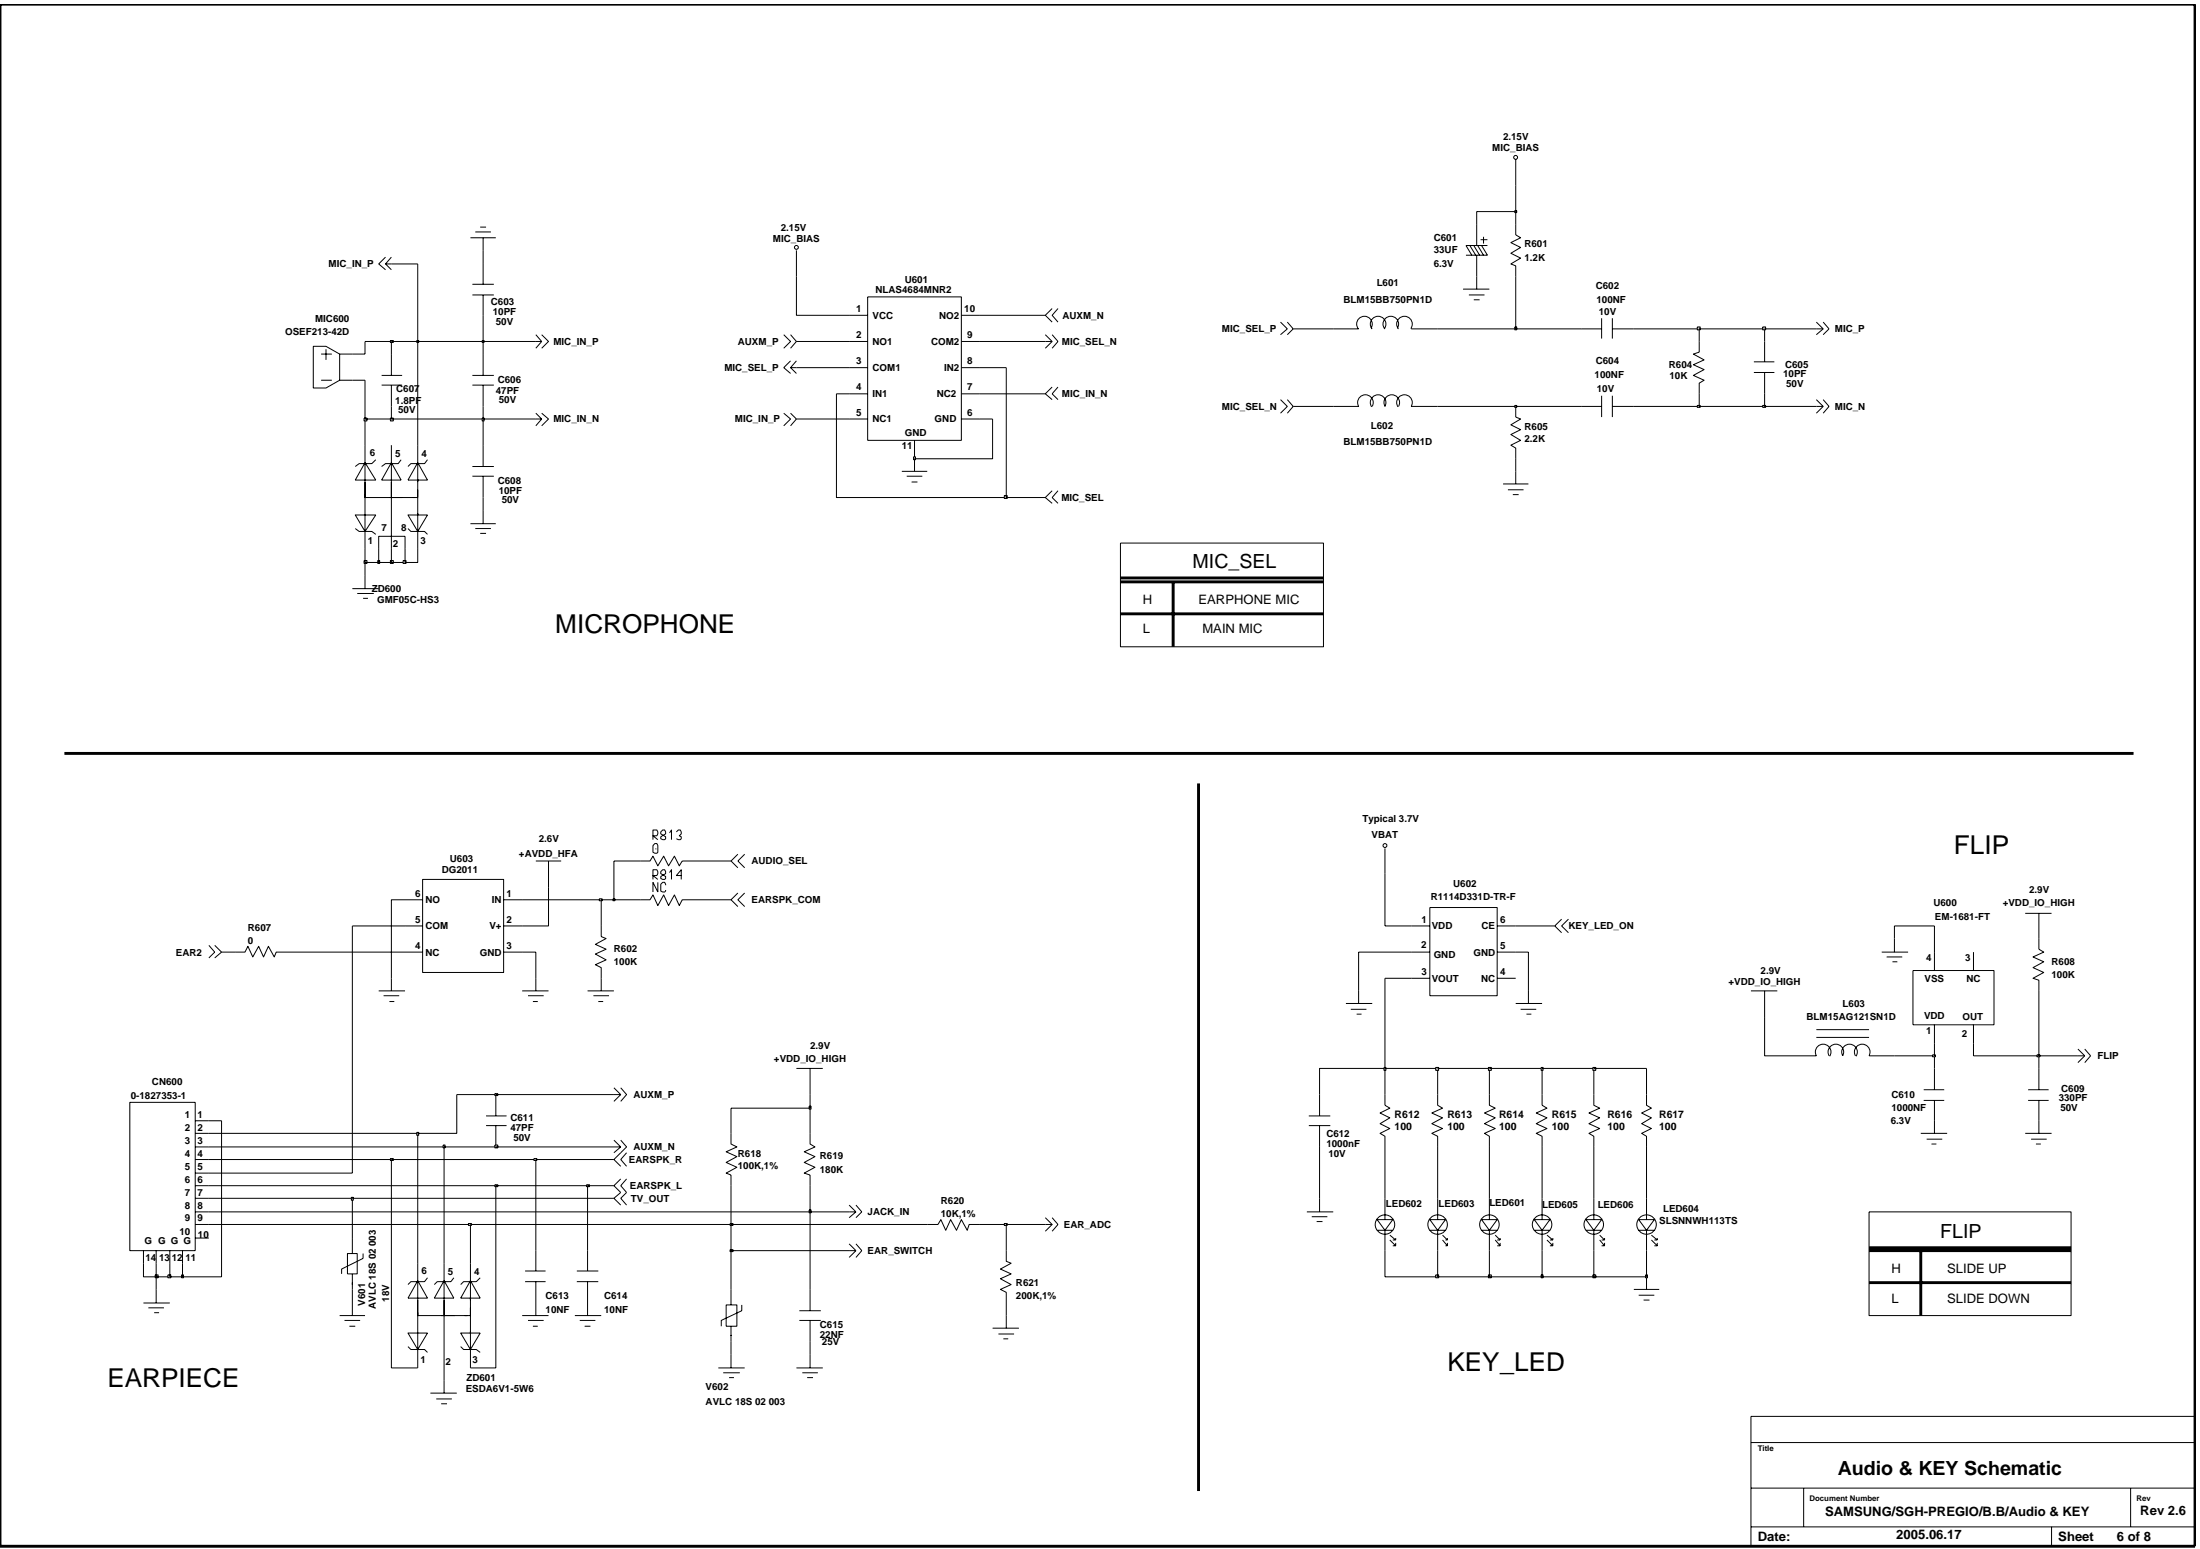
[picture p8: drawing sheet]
<svg xmlns="http://www.w3.org/2000/svg" width="192mm" height="135mm" viewBox="0 0 192 135" stroke-linecap="round" stroke-linejoin="round" font-family="sans-serif">
<g fill="none" stroke="#000" stroke-width=".09">
<path d="M41.9 19.8h.5M128.8 19.6v1.8M132.2 19.6v.9l.4 .2-.8 .5 .8 .4-.8 .5 .8 .4-.8 .5 .4 .2v.9M132.2 13.9v2.3M28 30.9h.9M28 33.2h.9M28.4 30.5v.9M29.6 33.2v-2.3l-1.2-.7h-1.1v3.6h1.1l1.2-.6h1.1M29.6 30.9h1.1M31.8 38.8v9.1M33.3 33.6h1.8M33.3 32.7h1.8"/>
<path d="M33.6 22.4l-.6 .6 .6 .5M33.6 23l.5 .5M33.6 23h.5M34.1 30.9v1.8M34.1 33.6v1.9M34.1 38.8v9.1M34.1 22.4l-.5 .6M36.4 38.8v9.1M41 20.7h2.3M41.2 33.6h1.9M41.2 32.7h1.9M41.2 25.7h1.9"/>
<path d="M41.2 24.8h1.9M41.5 20.2h1.3M42.1 20.7v1.1M42.1 23v1.8M42.1 25.7v1.8M42.1 30.9v1.8M42.1 33.6v1.9M42.1 38.8v1.9M46.7 29.2l.6 .6-.6 .6M46.7 36l.6 .5M46.7 36.5h.6M46.7 29.8h.6"/>
<path d="M47.3 36l.5 .5-.5 .6M47.3 36.5l-.6 .6M47.3 29.2l.5 .6-.5 .6M68.4 36l.6 .5-.6 .6M68.4 29.2l.6 .6-.6 .6M69 36l.5 .5-.5 .6M69 29.2l.5 .6-.5 .6M69 31.5l-.6 .6 .6 .5M69 32.1l.5 .5M69 32.1h.5M69.5 21.8v2.3M69.5 31.5l-.5 .6"/>
<path d="M74.1 36.5h1.6M74.1 32.1h1.6M74.1 29.8h1.6M74.1 34.4h1.6M74.1 27.5h1.6M75.7 25.9h8.2v12.5h-8.2zM79.8 38.4v2.7M83.9 36.5h1.6M83.9 32.1h1.6M83.9 29.8h1.6M83.9 34.4h1.6M83.9 27.5h1.6"/>
<path d="M91.2 29.2l.6 .6M91.2 29.8h.6M91.8 33.8l-.6 .6 .6 .5M91.8 29.2l.5 .6-.5 .6M91.8 29.8l-.6 .6M91.8 26.9l-.6 .6 .6 .6M92.3 26.9l-.5 .6 .5 .6M92.3 33.8l-.5 .6 .5 .5M111.7 34.9l.6 .6-.6 .5M111.7 28.1l.6 .6-.6 .5M112.3 34.9l.5 .6-.5 .5M112.3 28.1l.5 .6-.5 .5"/>
<path d="M116.3 35.5h2.2M116.3 28.7h2.2M118.5 35.5a.68 .68 0 0 1 .6-1.1 .68 .68 0 0 1 .6 1.1M119.6 28.6a.68 .68 0 0 0-.6-1 .68 .68 0 0 0-.5 1.1M120.8 28.7a.68 .68 0 0 0-.1-.9 .68 .68 0 0 0-1 0 .68 .68 0 0 0 0 .9M121.9 28.6a.68 .68 0 0 0-.6-1 .68 .68 0 0 0-.5 1.1M122 35.5a.68 .68 0 0 0-.6-1.1 .68 .68 0 0 0-.6 1.1 .68 .68 0 0 0-.6-1.1 .68 .68 0 0 0-.5 1.1M123.1 28.7a.68 .68 0 0 0-.1-.9 .68 .68 0 0 0-1 0 .68 .68 0 0 0 0 .9M123.1 28.7h2.3M125.4 35.5h-2.3a.68 .68 0 0 0-.6-1.1 .68 .68 0 0 0-.5 1.1M127.6 25.2h2.3M128.1 25.7h1.4"/>
<path d="M128.2 21.4l.5 .9M128.6 26.2h.5M128.6 21.4l.5 .9M128.8 22.3v2.9M128.9 21.4l.5 .9M129.2 20.9h.6M129.2 21.4l.6 .9h-1.9M129.4 20.7v.5M129.8 21.4h-1.9l.5 .9M132.2 35.5v.9l.4 .1-.8 .6 .8 .4-.8 .4 .8 .5-.8 .4 .4 .3v.9M137.9 35.5h1.8M137.9 28.7h1.8"/>
<path d="M139.7 27.8v1.7M139.7 34.5v1.9M140.6 35.5h1.9M140.6 28.7h1.9M140.6 27.8v1.7M140.6 34.5v1.9M148.2 29.8v.9l-.5 .2 1 .5-1 .4 1 .4-1 .5 1 .5-.5 .2v1M153 32.5h1.8M153 31.6h1.8M153.9 29.8v1.8M153.9 32.5v1.9M158.4 35.5h.6"/>
<path d="M158.4 28.7h.6M158.4 28.1l.6 .6M158.4 34.9l.6 .6M159 28.1l.6 .6-.6 .5M159 28.7l-.6 .5M159 34.9l.6 .6-.6 .5M159 35.5l-.6 .5M30.7 51.3h2.3M31 44.9h1.8l-1 1.5zM31 46.1l.3 .3h1.1l.4 .2M31.2 51.8h1.4M31.7 52.2h.4"/>
<path d="M31.8 43.4h4.6M31.8 40.4l1 1.5h-1.8zM31.8 50.2v1.1M32.8 40.1l-.4 .3h-1.1l-.3 .3M33 47.9v-1.1h2.3v1.1M34.1 40.4l.9 1.5h-1.7zM35 40.1l-.3 .3h-1.1l-.3 .3M35.6 46.1l.2 .3h1.2l.3 .2M35.6 44.9h1.7l-.9 1.5zM36.4 40.4l.9 1.5h-1.7zM37.3 40.1l-.3 .3h-1.2l-.2 .3M41 45.7h2.3"/>
<path d="M41.2 41.5h1.9M41.2 40.7h1.9M41.5 46.1h1.3M41.9 46.5h.5M42.1 41.5v1.9M42.1 44.5v1.2M78.7 41.1h2.2M79.1 41.5h1.4M79.5 42h.5M91.8 42.8l-.6 .6 .6 .5M92.3 42.8l-.5 .6 .5 .5M131.1 42.2h2.2"/>
<path d="M131.5 42.7h1.4M132 43.1h.5M132.2 41.1v1.1M35.3 78.5h1.6M36.9 76.7h7v8.1h-7zM43.9 78.5h1.6M46.7 75.1h2.3M47.8 75.1v2.3M55.9 78.5h.8l.3-.4 .4 .9 .5-.9 .4 .9 .5-.9 .5 .9 .2-.5h.9M55.9 75.1h.8l.3-.4 .4 .8 .5-.8 .4 .8 .5-.8 .5 .8 .2-.4h.9M64.4 77.9l-.6 .6 .6 .6M64.4 74.5l-.6 .6 .6 .6"/>
<path d="M65 77.9l-.6 .6 .6 .6M65 74.5l-.6 .6 .6 .6M120.8 74v2.2M124.7 79.2h5.9v7.7h-5.9zM176.7 79.7h2.3M177.9 79.7v3.1l.4 .2-1 .5 1 .4-1 .5 1 .4-1 .5 .6 .2v.9M11.3 96.2h5.7v12.9h-5.7zM17 98.9h1.2M17 97.8h1.2M18.2 82.5l.5 .5-.5 .6M18.7 82.5l.6 .5-.6 .6M20.5 83h.9l.2-.5 .5 1 .5-1 .4 1 .4-1 .5 1 .2-.5h.9"/>
<path d="M33 86.4h2.3M33.5 86.9h1.3M34 87.4h.4M34.1 85.3v1.1M35.3 83h1.6M35.3 80.8h1.6M42.4 98.2h1.8M42.4 97.3h1.8M43.3 95.5v1.8M43.3 98.2v1.8M43.9 83h1.6M43.9 80.8h1.6"/>
<path d="M45.5 86.4h2.3M46.1 86.9h1.3M46.5 87.4h.4M46.7 85.3v1.1M51.3 86.4h2.3M51.8 86.9h1.3M52.2 87.4h.4M52.4 80.8v.9l.5 .2-1 .5 1 .4-1 .4 1 .5-1 .4 .5 .3v2M53.6 94.9l.5 .6-.5 .6M53.6 95.5h.5M53.6 99.5l.5 .5M54.1 94.9l.6 .6-.6 .6"/>
<path d="M54.1 99.5l.6 .5-1.1 1.1 .5 .6M63.8 98.9v.9l.5 .2-1 .5 1 .4-1 .5 1 .4-1 .5 .5 .2v.9M69.5 93.2h2.3M70.7 98.9v.9l.4 .2-.9 .5 .9 .4-.9 .5 .9 .4-.9 .5 .5 .2v.9M70.7 93.2v2.3M114.2 98.2h1.8M114.2 97.3h1.8M115.1 95.5v1.8M115.1 98.2v1.8M117.4 87.5h2.3M117.8 88h1.4M118.3 88.5h.5"/>
<path d="M118.5 86.4v1.1M120.8 95.5v.9l.4 .3-.8 .4 .8 .4-.8 .5 .8 .4-.8 .5 .4 .2v.9M123.1 83h1.6M123.1 80.8h1.6M123.1 85.3h1.6M125.4 95.5v.9l.4 .3-.9 .4 .9 .4-.9 .5 .9 .4-.9 .5 .5 .2v.9M129.9 95.5v.9l.5 .3-.9 .4 .9 .4-.9 .5 .9 .4-.9 .5 .4 .2v.9M130.6 83h1.6M130.6 80.8h1.6M130.6 85.3h1.6M132.2 87.5h2.3M132.6 88h1.4"/>
<path d="M133.2 88.5h.4M133.3 86.4v1.1M134.5 95.5v.9l.4 .3-.9 .4 .9 .4-.9 .5 .9 .4-.9 .5 .5 .2v.9M136.2 80.2l-.6 .6 .6 .6M136.8 80.2l-.6 .6 .6 .6M139 95.5v.9l.5 .3-.9 .4 .9 .4-.9 .5 .9 .4-.9 .5 .4 .2v.9M143.6 95.5v.9l.5 .3-.9 .4 .9 .4-.9 .5 .9 .4-.9 .5 .4 .2v.9M152.7 86.4h2.3M153.9 86.4v2.3M156.1 92.1h2.3M158.4 89.8h4.6M158.4 90.5h4.6"/>
<path d="M158.4 92.1a.68 .68 0 0 1 .7-1 .68 .68 0 0 1 .5 1M159.6 92.1a.68 .68 0 0 1 .5-1 .68 .68 0 0 1 .6 1 .68 .68 0 0 1 .7-1 .68 .68 0 0 1 .5 1M161.9 92.1a.68 .68 0 0 1 .5-1 .68 .68 0 0 1 .6 1h2.3M164.1 83h2.3M164.6 83.5h1.3M165.1 83.9h.4M165.3 81.9v1.1M166.9 84.7h7v4.7h-7zM167.6 98.9h2.3M167.8 96h1.8M167.8 95.1h1.8M168.1 99.4h1.3"/>
<path d="M168.5 99.8h.4M168.7 83v1.7M168.7 89.4v1.6M168.7 93.2v1.9M168.7 96v2.9M172.2 83v1.7M172.2 89.4v1.6M176.7 98.9h2.3M176.9 96h1.8M176.9 95.1h1.8M177.2 99.4h1.3M177.6 99.8h.4"/>
<path d="M177.9 93.2v1.9M177.9 96v2.9M181.3 92.1h.6M181.3 91.5l.6 .6M181.9 91.5l.5 .6-.5 .6M181.9 92.1l-.6 .6M12.5 109.1v2.3h1.1v2.3M12.5 113.7h2.3M12.9 114.1h1.4M13.5 114.5h.4M13.6 109.1v1.1M14.8 109.1v1.1"/>
<path d="M15.9 109.1v1.1M17 106.8h1.2M17 105.7h1.2M17 101.1h1.2M17 103.4h1.2M17 104.5h1.2M17 100h1.2M17 108h1.2M17 102.3h1.2M29.6 114.8h2.2M30.1 115.2h1.3M30.3 109.3h.9v1.8h-.9z"/>
<path d="M30.5 115.7h.5M30.7 108v1.3M30.7 111.1v3.7M31.7 109.3v.5l-1.9 .9v.4M34.1 101.1v18.2h2.3v-9.1M35.6 116.3h1.7l-.9 1.4zM35.6 117.5l.2 .2h1.2l.3 .3M36.4 114.8h4.6M36.4 111.7l.9 1.5h-1.7zM37.3 111.5l-.3 .3h-1.2l-.2 .2M38.7 110.2v11.3M38.7 111.7l.9 1.5h-1.7z"/>
<path d="M39.6 111.5l-.3 .3h-1.2l-.2 .2M40.2 117.5l.2 .2h1.1l.4 .3M40.2 116.3h1.7l-.9 1.4zM41 111.7l.9 1.5h-1.7zM41.9 111.5l-.4 .3h-1.1l-.2 .2M43.3 103.4v15.9h-2.3v-9.1M45.5 114.8h2.3M45.8 111.8h1.8M45.8 110.9h1.8M46.1 115.2h1.3M46.5 115.7h.4M46.7 109.1v1.8"/>
<path d="M46.7 111.8v3M50.1 114.8h2.3M50.3 111.8h1.9M50.3 110.9h1.9M50.6 115.2h1.3M51 115.7h.5M51.3 109.1v1.8M51.3 111.8v3M53.6 100h.5M54.1 102.8l-.5 .6 .5 .6-.5 .5 .5 .6M54.1 100l-.5 .6M54.7 102.8l-.6 .6 .6 .6-.6 .5 .6 .6"/>
<path d="M54.7 100.6l-.6 .5 .6 .6M62.7 119.3h2.3M63.1 119.7h1.4M63.3 113.8h1v1.9h-1zM63.8 109.1v4.7M63.8 115.7v3.6M64.7 113.8v.5l-1.8 .9v.5M69.5 119.3h2.3M69.7 115.2h1.9M69.7 114.3h1.9M70 119.7h1.3M70.7 105.7v8.6"/>
<path d="M70.7 115.2v4.1M74.1 105.7h.6M74.1 108.5l.6 .6M74.1 109.1h.6M74.1 105.1l.6 .6M74.7 108.5l.5 .6-.5 .6M74.7 109.1l-.6 .6M74.7 105.1l.5 .6-.5 .5M74.7 105.7l-.6 .5M80.9 106.8h.9l.3-.4 .4 .9 .4-.9 .5 .9 .5-.9 .5 .9 .1-.5h1M86.6 115.9h2.3M87.1 116.4h1.4"/>
<path d="M87.5 116.8h.4M87.8 109.1v.9l.4 .2-.9 .5 .9 .4-.9 .4 .9 .5-.9 .5 .5 .2v3.2M91.2 106.2l.6 .6-.6 .6M91.2 106.8h.6M91.8 106.2l.5 .6-.5 .6M114 105.7h2.3M114.4 106.1h1.4M114.9 106.6h.5M115.1 104.5v1.2M120.1 106.4h1.4l-.7 .9zM120.1 107.3h1.4M120.8 104.5v1.9"/>
<path d="M120.8 107.3v1.8M121.2 108.2l.5 .5M121.2 107.7l.5 .5M121.5 108.2h.2M121.7 108.4v.3h-.2M121.7 108v.2M124.7 106.4h1.4l-.7 .9zM124.7 107.3h1.4M125.4 104.5v1.9M125.4 107.3v1.8M125.8 108.2l.5 .5M125.8 107.7l.5 .5"/>
<path d="M126.1 108.2h.2M126.1 108.7h.2M126.3 108v.2M126.3 108.4v.3M129.2 106.4h1.4l-.7 .9zM129.2 107.3h1.4M129.9 104.5v1.9M129.9 107.3v1.8M130.4 108.2l.5 .5M130.4 107.7l.5 .5M130.6 108.2h.3M130.6 108.7h.3"/>
<path d="M130.9 108v.2M130.9 108.4v.3M133.8 106.4h1.4l-.7 .9zM133.8 107.3h1.4M134.5 104.5v1.9M134.5 107.3v1.8M134.9 108.2l.6 .5M134.9 107.7l.6 .5M135.2 108.2h.3M135.5 108.4v.3h-.3M135.5 108v.2M138.4 106.4h1.3l-.7 .9z"/>
<path d="M138.4 107.3h1.3M139 104.5v1.9M139 107.3v1.8M139.5 108.2l.5 .5M139.5 107.7l.5 .5M139.7 108.2h.3M139.7 108.7h.3M140 108v.2M140 108.4v.3M142.5 112.5h2.2M142.9 106.4h1.4l-.7 .9zM142.9 107.3h1.4"/>
<path d="M142.9 113h1.4M143.4 113.4h.5M143.6 104.5v1.9M143.6 107.3v1.8M143.6 111.4v1.1M144.1 108.2l.5 .5M144.1 107.7l.5 .5M144.3 108.2h.3M144.6 108.4v.3h-.3M144.6 108v.2M37.5 121.5h2.3M38.1 122h1.3"/>
<path d="M38.5 122.4h.5M63.6 120.2h.4M70.4 120.2h.5"/>
<circle cx="132.2" cy="13.7" r=".17"/>
<circle cx="69.5" cy="21.6" r=".17"/>
<circle cx="120.8" cy="73.8" r=".17"/>
<circle cx="120.8" cy="106.8" r=".85"/>
<circle cx="125.4" cy="106.8" r=".85"/>
<circle cx="129.9" cy="106.8" r=".85"/>
<circle cx="134.5" cy="106.8" r=".85"/>
<circle cx="139" cy="106.8" r=".85"/>
<circle cx="143.6" cy="106.8" r=".85"/>
</g>
<path d="M13.5 111.2h.3v.2h-.3z" fill-rule="evenodd" fill="#c2c2c2"/>
<path d="M13.5 111.2h.3v.3h-.3zM13.6 110.2v1.2h1.2" fill="none" stroke="#000" stroke-width=".09"/>
<path d="M14.6 111.2h.3v.2h-.3z" fill-rule="evenodd" fill="#c2c2c2"/>
<path d="M14.6 111.2h.3v.3h-.3zM14.8 110.2v1.2h1.1" fill="none" stroke="#000" stroke-width=".09"/>
<path d="M15.8 111.2h.2v.2h-.2z" fill-rule="evenodd" fill="#c2c2c2"/>
<path d="M19.3 97.8v13.6h-3.4v-1.2M15.8 111.2h.2v.3h-.2zM120.8 109.1v2.3h4.6" fill="none" stroke="#000" stroke-width=".09"/>
<path d="M125.2 111.2h.3v.2h-.3z" fill-rule="evenodd" fill="#c2c2c2"/>
<path d="M125.2 111.2h.3v.3h-.3zM125.4 109.1v2.3h4.5" fill="none" stroke="#000" stroke-width=".09"/>
<path d="M129.8 111.2h.3v.2h-.3z" fill-rule="evenodd" fill="#c2c2c2"/>
<path d="M129.8 111.2h.3v.3h-.3zM129.9 109.1v2.3h4.6" fill="none" stroke="#000" stroke-width=".09"/>
<path d="M134.4 111.2h.2v.2h-.2z" fill-rule="evenodd" fill="#c2c2c2"/>
<path d="M134.4 111.2h.2v.3h-.2zM134.5 109.1v2.3h4.5" fill="none" stroke="#000" stroke-width=".09"/>
<path d="M138.9 111.2h.3v.2h-.3z" fill-rule="evenodd" fill="#c2c2c2"/>
<path d="M138.9 111.2h.3v.3h-.3zM139 109.1v2.3h4.6" fill="none" stroke="#000" stroke-width=".09"/>
<path d="M143.5 111.2h.2v.2h-.2z" fill-rule="evenodd" fill="#c2c2c2"/>
<path d="M36.4 98.9v11.3M38.7 100v10.2M41 106.8v3.4M46.7 101.1v8M51.3 103.4v5.7M143.5 111.2h.2v.3h-.2zM143.6 109.1v2.3" fill="none" stroke="#000" stroke-width=".09"/>
<path d="M63.7 109h.2v.2h-.2z" fill-rule="evenodd" fill="#c2c2c2"/>
<path d="M18.2 106.8h22.8M30.7 104.5v3.5M63.7 109h.2v.2h-.2zM63.8 106.8v2.3h10.3M87.8 106.8v2.3" fill="none" stroke="#000" stroke-width=".09"/>
<path d="M40.9 106.7h.2v.2h-.2z" fill-rule="evenodd" fill="#c2c2c2"/>
<path d="M40.9 106.7h.2v.2h-.2zM41 106.8h22.8" fill="none" stroke="#000" stroke-width=".09"/>
<path d="M63.7 106.7h.2v.2h-.2z" fill-rule="evenodd" fill="#c2c2c2"/>
<path d="M63.7 106.7h.2v.2h-.2zM63.8 103.4v3.4h17.1M85.5 106.8h2.3" fill="none" stroke="#000" stroke-width=".09"/>
<path d="M87.6 106.7h.3v.2h-.3z" fill-rule="evenodd" fill="#c2c2c2"/>
<path d="M18.2 105.7h52.5M87.6 106.7h.3v.2h-.3zM87.8 106.8h3.4" fill="none" stroke="#000" stroke-width=".09"/>
<path d="M70.6 105.5h.1v.3h-.1z" fill-rule="evenodd" fill="#c2c2c2"/>
<path d="M18.2 104.5h12.5M70.6 105.5h.2v.3h-.2zM70.7 103.4v2.3h3.4" fill="none" stroke="#000" stroke-width=".09"/>
<path d="M30.6 104.4h.2v.3h-.2z" fill-rule="evenodd" fill="#c2c2c2"/>
<path d="M18.2 103.4h25.1M30.7 104.4h.1v.3h-.1zM30.7 104.5h22.9M115.1 100v4.5M120.8 100v4.5M125.4 100v4.5M129.9 100v4.5M134.5 100v4.5M139 100v4.5M143.6 100v4.5" fill="none" stroke="#000" stroke-width=".09"/>
<path d="M43.2 103.3h.2v.2h-.2z" fill-rule="evenodd" fill="#c2c2c2"/>
<path d="M43.2 103.3h.2v.2h-.2zM43.3 103.4h8" fill="none" stroke="#000" stroke-width=".09"/>
<path d="M51.2 103.3h.2v.2h-.2z" fill-rule="evenodd" fill="#c2c2c2"/>
<path d="M30.7 80.8v21.5h-12.5M18.2 101.1h15.9M51.2 103.3h.2v.2h-.2zM51.3 103.4h2.3" fill="none" stroke="#000" stroke-width=".09"/>
<path d="M34.1 101.1h.2v.1h-.2z" fill-rule="evenodd" fill="#c2c2c2"/>
<path d="M34.1 101.1h.2v.1h-.2zM34.1 101.1h12.6" fill="none" stroke="#000" stroke-width=".09"/>
<path d="M46.6 101.1h.2v.1h-.2z" fill-rule="evenodd" fill="#c2c2c2"/>
<path d="M18.2 100h20.5M46.6 101.1h.2v.1h-.2zM46.7 101.1h6.9" fill="none" stroke="#000" stroke-width=".09"/>
<path d="M38.7 99.9h.1v.2h-.1z" fill-rule="evenodd" fill="#c2c2c2"/>
<path d="M38.7 99.9h.1v.2h-.1zM38.7 100h4.6" fill="none" stroke="#000" stroke-width=".09"/>
<path d="M43.2 99.9h.2v.2h-.2z" fill-rule="evenodd" fill="#c2c2c2"/>
<path d="M18.2 98.9h18.2M43.2 99.9h.2v.2h-.2zM43.3 100h10.3" fill="none" stroke="#000" stroke-width=".09"/>
<path d="M36.4 98.8h.1v.2h-.1z" fill-rule="evenodd" fill="#c2c2c2"/>
<path d="M18.2 97.8h1.1M36.4 98.8h.1v.2h-.1zM39.8 95.5v3.4h-3.4M63.8 98.9v-2.2h6.9v2.2" fill="none" stroke="#000" stroke-width=".09"/>
<path d="M70.6 96.5h.1v.2h-.1z" fill-rule="evenodd" fill="#c2c2c2"/>
<path d="M39.8 95.5h3.5M70.6 96.5h.2v.2h-.2zM70.7 95.5v1.2" fill="none" stroke="#000" stroke-width=".09"/>
<path d="M43.2 95.4h.2v.2h-.2z" fill-rule="evenodd" fill="#c2c2c2"/>
<path d="M43.2 95.4h.2v.2h-.2zM43.3 95.5h10.3M115.1 95.5v-2.3h5.7v2.3M125.4 93.2v2.3M129.9 93.2v2.3M134.5 93.2v2.3M139 93.2v2.3M143.6 93.2v2.3" fill="none" stroke="#000" stroke-width=".09"/>
<path d="M120.7 93.1h.2v.3h-.2z" fill-rule="evenodd" fill="#c2c2c2"/>
<path d="M120.7 93.1h.2v.3h-.2zM120.8 85.3v7.9h4.6" fill="none" stroke="#000" stroke-width=".09"/>
<path d="M125.2 93.1h.3v.3h-.3z" fill-rule="evenodd" fill="#c2c2c2"/>
<path d="M125.2 93.1h.3v.3h-.3zM125.4 93.2h4.5" fill="none" stroke="#000" stroke-width=".09"/>
<path d="M129.8 93.1h.3v.3h-.3z" fill-rule="evenodd" fill="#c2c2c2"/>
<path d="M129.8 93.1h.3v.3h-.3zM129.9 93.2h4.6" fill="none" stroke="#000" stroke-width=".09"/>
<path d="M134.4 93.1h.2v.3h-.2z" fill-rule="evenodd" fill="#c2c2c2"/>
<path d="M134.4 93.1h.2v.3h-.2zM134.5 93.2h4.5" fill="none" stroke="#000" stroke-width=".09"/>
<path d="M138.9 93.1h.3v.3h-.3z" fill-rule="evenodd" fill="#c2c2c2"/>
<path d="M138.9 93.1h.3v.3h-.3zM139 93.2h4.6M153.9 88.7v3.4h2.2M165.3 92.1h3.4v1.1M177.9 92.1v1.1" fill="none" stroke="#000" stroke-width=".09"/>
<path d="M168.6 92h.2v.2h-.2z" fill-rule="evenodd" fill="#c2c2c2"/>
<path d="M168.6 92h.2v.2h-.2zM168.7 91v1.1M172.2 91v1.1h5.7" fill="none" stroke="#000" stroke-width=".09"/>
<path d="M177.7 92h.2v.2h-.2z" fill-rule="evenodd" fill="#c2c2c2"/>
<g fill="none" stroke="#000" stroke-width=".09">
<path d="M35.3 78.5h-1.2v6.8M45.5 78.5h6.9v2.3M47.8 77.4v3.4h-2.3M120.8 76.2v4.6h2.3M19.3 83h1.2M25 83h10.3M30.7 80.8h4.6M45.5 83h1.2v2.3M120.8 85.3h2.3M123.1 83h-4.6v3.4M132.2 83h1.1v3.4M132.2 80.8h3.4"/>
<path d="M165.3 81.9v-1.1h3.4v2.2M177.7 92h.2v.2h-.2zM177.9 86.4v5.7h3.4"/>
</g>
<path d="M52.3 78.4h.2v.2h-.2z" fill-rule="evenodd" fill="#c2c2c2"/>
<path d="M52.3 78.4h.2v.2h-.2zM52.4 78.5h1.2" fill="none" stroke="#000" stroke-width=".09"/>
<path d="M53.5 78.4h.1v.2h-.1z" fill-rule="evenodd" fill="#c2c2c2"/>
<path d="M31.8 49.1v1.1M53.5 78.4h.1v.2h-.1zM55.9 75.1h-2.3v3.4h2.3M60.4 78.5h3.4M60.4 75.1h3.4" fill="none" stroke="#000" stroke-width=".09"/>
<path d="M31.8 48.9h.2v.2h-.2z" fill-rule="evenodd" fill="#c2c2c2"/>
<path d="M31.8 48.9h.2v.2h-.2zM31.8 47.9v1.2h1.2" fill="none" stroke="#000" stroke-width=".09"/>
<path d="M32.9 48.9h.2v.2h-.2z" fill-rule="evenodd" fill="#c2c2c2"/>
<path d="M32.9 48.9h.2v.2h-.2zM33 47.9v1.2h1.1" fill="none" stroke="#000" stroke-width=".09"/>
<path d="M34.1 48.9h.2v.2h-.2z" fill-rule="evenodd" fill="#c2c2c2"/>
<path d="M34.1 48.9h.2v.2h-.2zM34.1 47.9v1.2h1.2" fill="none" stroke="#000" stroke-width=".09"/>
<path d="M35.2 48.9h.2v.2h-.2z" fill-rule="evenodd" fill="#c2c2c2"/>
<path d="M73 34.4v9h14.8M35.2 48.9h.2v.2h-.2zM35.3 47.9v1.2h1.1v-1.2M42.1 43.4v1.1" fill="none" stroke="#000" stroke-width=".09"/>
<path d="M87.6 43.2h.3v.3h-.3z" fill-rule="evenodd" fill="#c2c2c2"/>
<path d="M87.8 32.1v11.3h3.4M87.6 43.2h.3v.3h-.3zM132.2 40v1.1" fill="none" stroke="#000" stroke-width=".09"/>
<path d="M79.7 39.8h.2v.3h-.2z" fill-rule="evenodd" fill="#c2c2c2"/>
<path d="M31.8 36.5v2.3M36.4 29.8v9M42.1 36.5v2.3M79.7 39.8h.2v.3h-.2zM86.6 36.5v3.5h-6.8" fill="none" stroke="#000" stroke-width=".09"/>
<path d="M31.8 36.5h.2v.2h-.2z" fill-rule="evenodd" fill="#c2c2c2"/>
<path d="M31.8 36.5h.2v.2h-.2zM31.8 33.2v3.3h2.3" fill="none" stroke="#000" stroke-width=".09"/>
<path d="M34.1 36.5h.2v.2h-.2z" fill-rule="evenodd" fill="#c2c2c2"/>
<path d="M34.1 36.5h.2v.2h-.2zM34.1 35.5v1h8" fill="none" stroke="#000" stroke-width=".09"/>
<path d="M42.1 36.5h.1v.2h-.1z" fill-rule="evenodd" fill="#c2c2c2"/>
<path d="M42.1 36.5h.1v.2h-.1zM42.1 35.5v1h4.6M69.5 36.5h4.6M85.5 36.5h1.1M112.8 35.5h3.5M125.4 35.5h6.8" fill="none" stroke="#000" stroke-width=".09"/>
<path d="M132.1 35.4h.2v.1h-.2z" fill-rule="evenodd" fill="#c2c2c2"/>
<path d="M132.1 35.4h.2v.1h-.2zM132.2 35.5h5.7M142.5 35.5h5.7" fill="none" stroke="#000" stroke-width=".09"/>
<path d="M148.1 35.4h.2v.1h-.2z" fill-rule="evenodd" fill="#c2c2c2"/>
<path d="M148.1 35.4h.2v.1h-.2zM148.2 34.4v1.1h5.7" fill="none" stroke="#000" stroke-width=".09"/>
<path d="M153.8 35.4h.2v.1h-.2z" fill-rule="evenodd" fill="#c2c2c2"/>
<path d="M30.7 33.2h1.1M30.7 30.9h1.1v-1.1h2.3v1.1M42.1 29.8v1.1M69.5 32.1h4.6M73 34.4h1.1M85.5 34.4h5.7M85.5 32.1h2.3M153.8 35.4h.2v.1h-.2zM153.9 34.4v1.1h4.5" fill="none" stroke="#000" stroke-width=".09"/>
<path d="M34.1 29.7h.2v.2h-.2z" fill-rule="evenodd" fill="#c2c2c2"/>
<path d="M34.1 29.7h.2v.2h-.2zM34.1 29.8h2.3" fill="none" stroke="#000" stroke-width=".09"/>
<path d="M36.4 29.7h.1v.2h-.1z" fill-rule="evenodd" fill="#c2c2c2"/>
<path d="M36.4 29.7h.1v.2h-.1zM36.4 23v6.8h5.7" fill="none" stroke="#000" stroke-width=".09"/>
<path d="M42.1 29.7h.1v.2h-.1z" fill-rule="evenodd" fill="#c2c2c2"/>
<path d="M42.1 29.7h.1v.2h-.1zM42.1 27.5v2.3h4.6M69.5 29.8h4.6M85.5 29.8h5.7M112.8 28.7h3.5M125.4 28.7h6.8M148.2 28.7v1.1M153.9 28.7v1.1" fill="none" stroke="#000" stroke-width=".09"/>
<path d="M132.1 28.5h.2v.3h-.2z" fill-rule="evenodd" fill="#c2c2c2"/>
<path d="M132.1 28.5h.2v.3h-.2zM132.2 24.1v4.6h5.7M142.5 28.7h5.7" fill="none" stroke="#000" stroke-width=".09"/>
<path d="M148.1 28.5h.2v.3h-.2z" fill-rule="evenodd" fill="#c2c2c2"/>
<path d="M148.1 28.5h.2v.3h-.2zM148.2 28.7h5.7" fill="none" stroke="#000" stroke-width=".09"/>
<path d="M153.8 28.5h.2v.3h-.2z" fill-rule="evenodd" fill="#c2c2c2"/>
<path d="M128.8 19.6v-1.1h3.4v1.1M34.1 23h2.3M42.1 21.8v1.2M69.5 24.1v3.4h4.6M85.5 27.5h5.7M153.8 28.5h.2v.3h-.2zM153.9 28.7h4.5" fill="none" stroke="#000" stroke-width=".09"/>
<path d="M132.1 18.4h.2v.1h-.2z" fill-rule="evenodd" fill="#c2c2c2"/>
<g fill="none" stroke="#000" stroke-width=".09">
<path d="M132.1 18.4h.2v.1h-.2zM132.2 16.2v2.3M97.7 47.4h17.7v9h-17.7zM57 73.7l.1-.1h.2l.1 .1v.6l-.1 .1-.3-.1zM57 73.2v-.8h.3l.1 .2-.1 .3h-.3l.4 .3M57 76.7v-.8h.3l.1 .1-.1 .4h-.3l.4 .3M57.2 74v.1M57.4 77v.8l-.4-.8v.8M57.6 72.6l.2-.2h.2l.1 .3-.5 .3v.2h.4l.1-.2-.5-.3zM57.6 76l.2-.1h.2l.1 .3-.5 .3v.1l.4 .1 .1-.2-.5-.3zM58.1 77.2l-.1-.2h-.2l-.2 .1v.6l.4 .1 .1-.2M58.4 72.7l.2-.3v.8"/>
<path d="M58.4 76.1l.2-.2v.8M59 72.6l.2-.2h.1l.1 .2v.1l-.1 .2 .1 .1v.2h-.1h-.3M59.4 76.4h-.4l.4-.5v.8M163 105.7h17.7v9.1h-17.7zM152.7 133.2h38.8M152.7 129.8h38.8M152.7 125.8h38.8M157.3 129.8v3.4M179 133.2v1.7M185.9 129.8v3.4M191.5 123.5h-38.8v11.4"/>
</g>
<path d="M0 .4h191.5v134.5h-191.5zM97.7 50.8h17.7M97.7 53.5h17.7M97.7 50.4h17.7M102.3 50.8v5.6M5.6 65.7h180.5M104.6 68.3v61.8M163 109.1h17.7M163 111.9h17.7M163 108.8h17.7M167.6 109.1v5.7" fill="none" stroke="#000" stroke-width=".25"/>
<g font-size="2.3">
<text x="48.4" y="55.2">MICROPHONE</text>
<text x="170.4" y="74.5">FLIP</text>
<text x="126.3" y="119.6">KEY_LED</text>
<text x="9.4" y="121">EARPIECE</text>
</g>
<g font-size="1.7">
<text x="104" y="49.6">MIC_SEL</text>
<text x="169.3" y="108">FLIP</text>
<text x="160.3" y="128.6">Audio &amp; KEY Schematic</text>
</g>
<g font-size="1.1">
<text x="99.7" y="52.7">H</text>
<text x="104.5" y="52.7">EARPHONE MIC</text>
<text x="99.7" y="55.2">L</text>
<text x="104.9" y="55.2">MAIN MIC</text>
<text x="165" y="111">H</text>
<text x="165" y="113.6">L</text>
<text x="169.8" y="113.6">SLIDE DOWN</text>
<text x="169.8" y="111">SLIDE UP</text>
<text x="153.3" y="134.4">Date:</text>
<text x="159.2" y="132.2">SAMSUNG/SGH-PREGIO/B.B/Audio &amp; KEY</text>
<text x="165.4" y="134.3">2005.06.17</text>
<text x="179.6" y="134.4">Sheet</text>
<text x="184.7" y="134.4">6 of 8</text>
<text x="186.7" y="132.2">Rev 2.6</text>
</g>
<g font-size=".9">
<text x="121.7" y="98.6">100</text>
<text x="121.7" y="97.5">R612</text>
<text x="126.3" y="97.5">R613</text>
<text x="126.3" y="98.6">100</text>
<text x="130.8" y="97.5">R614</text>
<text x="130.8" y="98.6">100</text>
<text x="135.4" y="98.6">100</text>
<text x="135.4" y="97.5">R615</text>
<text x="140.2" y="97.5">R616</text>
<text x="140.2" y="98.6">100</text>
<text x="144.7" y="98.6">100</text>
<text x="144.7" y="97.5">R617</text>
<text x="31.8" y="113.9" transform="rotate(-90 31.8 113.9)">V601</text>
<text x="33.9" y="113.6" transform="rotate(-90 33.9 113.6)">18V</text>
<text x="32.8" y="114.2" transform="rotate(-90 32.8 114.2)">AVLC 18S 02 003</text>
</g>
<g font-size=".8">
<text x="130.2" y="13.2">MIC_BIAS</text>
<text x="131.1" y="12.2">2.15V</text>
<text x="28.7" y="23.3">MIC_IN_P</text>
<text x="67.4" y="21.1">MIC_BIAS</text>
<text x="68.1" y="20.1">2.15V</text>
<text x="125.1" y="22.1">33UF</text>
<text x="125.1" y="23.3">6.3V</text>
<text x="125.1" y="21">C601</text>
<text x="133" y="21.6">R601</text>
<text x="133" y="22.8">1.2K</text>
<text x="24.9" y="29.2">OSEF213-42D</text>
<text x="27.5" y="28.1">MIC600</text>
<text x="42.8" y="26.6">C603</text>
<text x="43" y="27.5">10PF</text>
<text x="43.2" y="28.4">50V</text>
<text x="74.7" y="29.5">2</text>
<text x="74.7" y="27.2">1</text>
<text x="76.1" y="27.8">VCC</text>
<text x="76.4" y="25.5">NLAS4684MNR2</text>
<text x="78.9" y="24.7">U601</text>
<text x="81.9" y="27.8">NO2</text>
<text x="84.1" y="27.2">10</text>
<text x="84.4" y="29.5">9</text>
<text x="92.7" y="27.8">AUXM_N</text>
<text x="106.6" y="29">MIC_SEL_P</text>
<text x="117.2" y="26.4">BLM15BB750PN1D</text>
<text x="120.1" y="25">L601</text>
<text x="139.2" y="25.2">C602</text>
<text x="139.3" y="26.4">100NF</text>
<text x="139.5" y="27.5">10V</text>
<text x="160.1" y="29">MIC_P</text>
<text x="34.5" y="35.2">1.8PF</text>
<text x="34.6" y="34.2">C607</text>
<text x="43.2" y="34.3">47PF</text>
<text x="43.4" y="33.4">C606</text>
<text x="43.5" y="35.2">50V</text>
<text x="48.3" y="30.1">MIC_IN_P</text>
<text x="63.2" y="32.4">MIC_SEL_P</text>
<text x="64.4" y="30.1">AUXM_P</text>
<text x="74.7" y="34">4</text>
<text x="74.7" y="31.7">3</text>
<text x="76.1" y="34.6">IN1</text>
<text x="76.1" y="30.1">NO1</text>
<text x="76.1" y="32.4">COM1</text>
<text x="81.2" y="30.1">COM2</text>
<text x="81.7" y="34.6">NC2</text>
<text x="82.4" y="32.4">IN2</text>
<text x="84.4" y="31.7">8</text>
<text x="84.4" y="34">7</text>
<text x="92.6" y="30.1">MIC_SEL_N</text>
<text x="92.6" y="34.6">MIC_IN_N</text>
<text x="106.6" y="35.7">MIC_SEL_N</text>
<text x="139.1" y="33">100NF</text>
<text x="139.2" y="31.7">C604</text>
<text x="139.3" y="34.2">10V</text>
<text x="145.6" y="32.1">R604</text>
<text x="145.6" y="33.1">10K</text>
<text x="155.5" y="32.9">10PF</text>
<text x="155.7" y="32.1">C605</text>
<text x="155.8" y="33.7">50V</text>
<text x="160.1" y="35.7">MIC_N</text>
<text x="32.3" y="39.8">6</text>
<text x="34.5" y="39.8">5</text>
<text x="34.7" y="36.1">50V</text>
<text x="36.8" y="39.8">4</text>
<text x="48.3" y="36.8">MIC_IN_N</text>
<text x="64.1" y="36.8">MIC_IN_P</text>
<text x="74.7" y="36.3">5</text>
<text x="76.1" y="36.8">NC1</text>
<text x="78.7" y="39.2">11</text>
<text x="78.9" y="38">GND</text>
<text x="81.5" y="36.8">GND</text>
<text x="84.4" y="36.3">6</text>
<text x="117.2" y="38.8">BLM15BB750PN1D</text>
<text x="119.6" y="37.4">L602</text>
<text x="133" y="37.5">R605</text>
<text x="133" y="38.6">2.2K</text>
<text x="32.1" y="47.5">1</text>
<text x="33.3" y="46.3">7</text>
<text x="34.3" y="47.7">2</text>
<text x="35" y="46.3">8</text>
<text x="36.7" y="47.5">3</text>
<text x="43.4" y="42.2">C608</text>
<text x="43.5" y="43">10PF</text>
<text x="43.8" y="43.9">50V</text>
<text x="92.6" y="43.7">MIC_SEL</text>
<text x="32.4" y="51.6">ZD600</text>
<text x="32.9" y="52.6">GMF05C-HS3</text>
<text x="118.9" y="71.7">Typical 3.7V</text>
<text x="38.5" y="76.2">DG2011</text>
<text x="39.2" y="75.1">U603</text>
<text x="45.3" y="74.7">+AVDD_HFA</text>
<text x="47" y="73.4">2.6V</text>
<text x="65.6" y="75.4">AUDIO_SEL</text>
<text x="119.6" y="73.1">VBAT</text>
<text x="126.8" y="77.4">U602</text>
<text x="177" y="77.9">2.9V</text>
<text x="15.3" y="83.3">EAR2</text>
<text x="21.6" y="81.2">R607</text>
<text x="21.6" y="82.4">0</text>
<text x="36.2" y="82.8">4</text>
<text x="36.2" y="78.2">6</text>
<text x="36.2" y="80.5">5</text>
<text x="37.1" y="83.3">NC</text>
<text x="37.1" y="78.8">NO</text>
<text x="37.1" y="81.1">COM</text>
<text x="41.9" y="83.3">GND</text>
<text x="42.7" y="81.1">V+</text>
<text x="42.9" y="78.8">IN</text>
<text x="44.2" y="80.5">2</text>
<text x="44.2" y="82.8">3</text>
<text x="44.2" y="78.2">1</text>
<text x="53.5" y="83">R602</text>
<text x="65.6" y="78.8">EARSPK_COM</text>
<text x="124" y="82.7">2</text>
<text x="124" y="80.5">1</text>
<text x="124.8" y="78.5">R1114D331D-TR-F</text>
<text x="124.9" y="81.1">VDD</text>
<text x="125.1" y="83.5">GND</text>
<text x="128.5" y="83.3">GND</text>
<text x="129.2" y="81.1">CE</text>
<text x="130.9" y="80.5">6</text>
<text x="130.9" y="82.8">5</text>
<text x="136.8" y="81.1">KEY_LED_ON</text>
<text x="168" y="83.8">4</text>
<text x="168.7" y="79">U600</text>
<text x="168.8" y="80.2">EM-1681-FT</text>
<text x="171.4" y="83.8">3</text>
<text x="174.7" y="79">+VDD_IO_HIGH</text>
<text x="53.5" y="84.1">100K</text>
<text x="124" y="85.1">3</text>
<text x="124.9" y="85.6">VOUT</text>
<text x="129.2" y="85.6">NC</text>
<text x="130.9" y="85.1">4</text>
<text x="150.8" y="85.9">+VDD_IO_HIGH</text>
<text x="153.6" y="85">2.9V</text>
<text x="157.6" y="89">BLM15AG121SN1D</text>
<text x="160.7" y="87.8">L603</text>
<text x="167.8" y="88.9">VDD</text>
<text x="167.9" y="85.7">VSS</text>
<text x="171.2" y="89">OUT</text>
<text x="171.5" y="85.7">NC</text>
<text x="179" y="84.1">R608</text>
<text x="179" y="85.3">100K</text>
<text x="11.4" y="95.9">0-1827353-1</text>
<text x="13.3" y="94.6">CN600</text>
<text x="55.3" y="95.8">AUXM_P</text>
<text x="67.5" y="92.6">+VDD_IO_HIGH</text>
<text x="70.7" y="91.5">2.9V</text>
<text x="165" y="95.8">C610</text>
<text x="168" y="90.2">1</text>
<text x="171.1" y="90.5">2</text>
<text x="179.8" y="95.2">C609</text>
<text x="183" y="92.4">FLIP</text>
<text x="16.1" y="97.5">1</text>
<text x="16.1" y="98.7">2</text>
<text x="16.1" y="99.8">3</text>
<text x="16.1" y="100.9">4</text>
<text x="17.2" y="97.5">1</text>
<text x="17.2" y="98.7">2</text>
<text x="17.2" y="99.8">3</text>
<text x="17.2" y="100.9">4</text>
<text x="44.5" y="98.6">47PF</text>
<text x="44.5" y="97.8">C611</text>
<text x="44.8" y="99.5">50V</text>
<text x="54.9" y="101.4">EARSPK_R</text>
<text x="55.3" y="100.3">AUXM_N</text>
<text x="64.4" y="102">100K,1%</text>
<text x="64.4" y="100.9">R618</text>
<text x="71.5" y="101.1">R619</text>
<text x="115.7" y="99.2">C612</text>
<text x="115.7" y="100">1000nF</text>
<text x="115.9" y="100.9">10V</text>
<text x="164.9" y="98">6.3V</text>
<text x="165" y="96.9">1000NF</text>
<text x="179.6" y="96.1">330PF</text>
<text x="179.7" y="96.9">50V</text>
<text x="15.7" y="107.7">10</text>
<text x="16.1" y="102.1">5</text>
<text x="16.1" y="103.2">6</text>
<text x="16.1" y="104.3">7</text>
<text x="16.1" y="105.4">8</text>
<text x="16.1" y="106.5">9</text>
<text x="17.2" y="102.1">5</text>
<text x="17.2" y="103.2">6</text>
<text x="17.2" y="104.3">7</text>
<text x="17.2" y="105.4">8</text>
<text x="17.2" y="106.5">9</text>
<text x="17.3" y="108">10</text>
<text x="54.9" y="103.7">EARSPK_L</text>
<text x="55" y="104.8">TV_OUT</text>
<text x="71.5" y="102.3">180K</text>
<text x="75.7" y="106">JACK_IN</text>
<text x="82.1" y="106.1">10K,1%</text>
<text x="82.1" y="105">R620</text>
<text x="92.8" y="107.1">EAR_ADC</text>
<text x="120.9" y="105.3">LED602</text>
<text x="125.5" y="105.3">LED603</text>
<text x="129.9" y="105.2">LED601</text>
<text x="134.5" y="105.4">LED605</text>
<text x="139.4" y="105.4">LED606</text>
<text x="144.7" y="106.8">SLSNNWH113TS</text>
<text x="145.1" y="105.7">LED604</text>
<text x="12.6" y="108.5">G G G G</text>
<text x="12.7" y="110">14</text>
<text x="13.9" y="110">13</text>
<text x="15" y="110">12</text>
<text x="16.2" y="110">11</text>
<text x="36.8" y="111.1">6</text>
<text x="39.1" y="111.2">5</text>
<text x="41.4" y="111.2">4</text>
<text x="47.6" y="113.3">C613</text>
<text x="52.7" y="113.3">C614</text>
<text x="75.7" y="109.4">EAR_SWITCH</text>
<text x="88.6" y="112.2">R621</text>
<text x="88.6" y="113.3">200K,1%</text>
<text x="36.7" y="118.9">1</text>
<text x="38.9" y="119.1">2</text>
<text x="41.2" y="118.9">3</text>
<text x="47.6" y="114.5">10NF</text>
<text x="52.7" y="114.5">10NF</text>
<text x="71.5" y="115.8">C615</text>
<text x="71.5" y="116.7">22NF</text>
<text x="71.7" y="117.3">25V</text>
<text x="40.6" y="121.4">ESDA6V1-5W6</text>
<text x="40.7" y="120.4">ZD601</text>
<text x="61.6" y="121.3">V602</text>
<text x="61.6" y="122.5">AVLC 18S 02 003</text>
</g>
<g font-size=".7">
<text x="153.3" y="126.6">Title</text>
<text x="157.8" y="130.9">Document Number</text>
<text x="186.4" y="130.9">Rev</text>
</g>
</svg>
